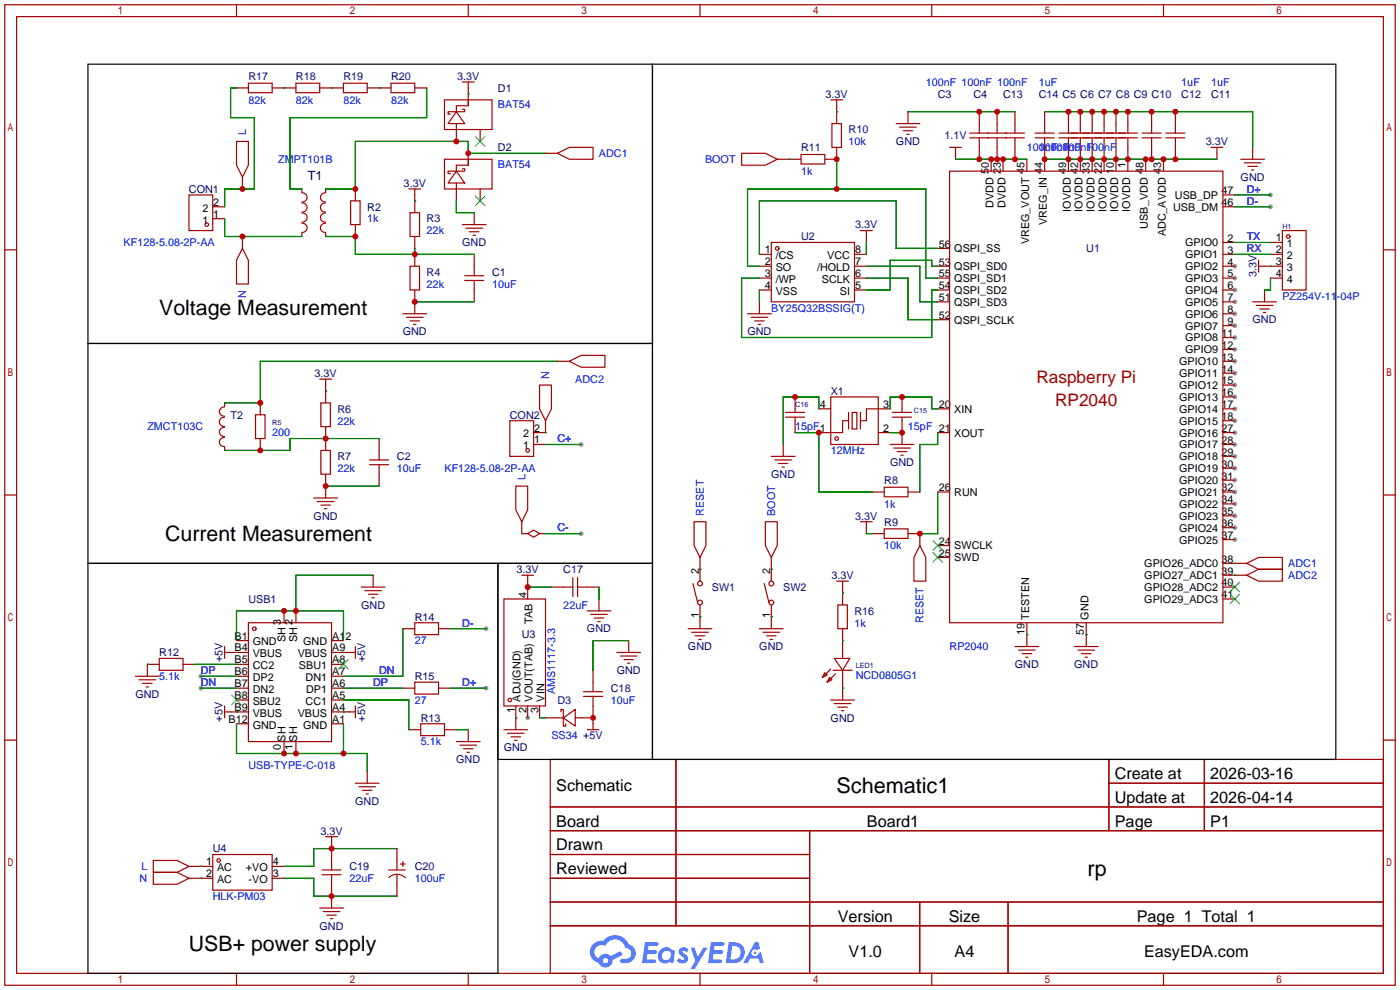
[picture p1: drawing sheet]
<svg xmlns="http://www.w3.org/2000/svg" width="299mm" height="212mm" viewBox="0 0 299 212" stroke-linecap="round" stroke-linejoin="round" font-family="sans-serif">
<g fill="#999">
<circle cx="263.9" cy="69.6" r=".51"/>
<circle cx="263.9" cy="67.1" r=".51"/>
<circle cx="263.9" cy="64.5" r=".51"/>
<circle cx="263.9" cy="62" r=".51"/>
<circle cx="263.9" cy="59.4" r=".51"/>
<circle cx="263.9" cy="56.9" r=".51"/>
<circle cx="263.9" cy="115.3" r=".51"/>
<circle cx="263.9" cy="112.8" r=".51"/>
<circle cx="263.9" cy="110.2" r=".51"/>
<circle cx="263.9" cy="107.7" r=".51"/>
<circle cx="263.9" cy="105.2" r=".51"/>
<circle cx="263.9" cy="102.6" r=".51"/>
<circle cx="263.9" cy="100.1" r=".51"/>
<circle cx="263.9" cy="97.5" r=".51"/>
<circle cx="263.9" cy="95" r=".51"/>
<circle cx="263.9" cy="92.5" r=".51"/>
<circle cx="263.9" cy="89.9" r=".51"/>
<circle cx="263.9" cy="87.4" r=".51"/>
<circle cx="263.9" cy="84.8" r=".51"/>
<circle cx="263.9" cy="82.3" r=".51"/>
<circle cx="263.9" cy="79.8" r=".51"/>
<circle cx="263.9" cy="77.2" r=".51"/>
<circle cx="263.9" cy="74.7" r=".51"/>
<circle cx="263.9" cy="72.1" r=".51"/>
<circle cx="112.8" cy="153.4" r=".51"/>
<circle cx="103.9" cy="134.4" r=".51"/>
<circle cx="103.9" cy="147.1" r=".51"/>
<circle cx="42.9" cy="147.1" r=".51"/>
<circle cx="42.9" cy="144.5" r=".51"/>
<circle cx="271.5" cy="41.7" r=".51"/>
<circle cx="271.5" cy="44.2" r=".51"/>
<circle cx="124.2" cy="95" r=".51"/>
<circle cx="124.2" cy="114" r=".51"/>
</g>
<g fill="none" stroke="#a10000" stroke-width=".25">
<path d="M1 1h297.2v209.6h-297.2zM3.6 3.6h292.1v204.4h-292.1zM50.5 1v2.6M100.1 1v2.6M149.6 1v2.6M199.1 1v2.6M248.7 1v2.6M1 53.4h2.6M295.7 53.4h2.5M1 105.8h2.6M295.7 105.8h2.5M1 158.2h2.6"/>
<path d="M295.7 158.2h2.5M117.6 162.3h178.1v45.7h-178.1zM117.6 172.5h178.1M117.6 177.5h178.1M144.5 162.3v35.6M173 177.5v30.5M237 162.3v15.2M237 167.4h58.7M257.4 162.3v15.2M117.6 182.6h55.4M117.6 192.8h178.1M117.6 187.7h55.4"/>
<path d="M117.6 197.9h178.1M196.6 192.8v15.2M215.4 192.8v15.2M50.5 208v2.6M100.1 208v2.6M149.6 208v2.6M199.1 208v2.6M248.7 208v2.6"/>
</g>
<g fill="#5487ff">
<path d="M145.3 202.7a1.3 1.3 0 0 1 1.9 .3l-.4 .6a.54 .54 0 0 0-.9-.2l.1 .2a1.34 1.34 0 0 1 .9 1.8 1.47 1.47 0 0 1-2.3-.1l.5-.6 .8 .5a.31 .31 0 0 0 .4-.3 .31 .31 0 0 0-.3-.4 1.12 1.12 0 0 1-.7-1.8z"/>
<path d="M147.6 202.5h.9l.6 2 1.2-2h.9l-2.7 4.6h-.9l1-1.7z"/>
<path d="M137.8 201.4h1.7a1.31 1.31 0 0 1 1.2 .2 .4 .4 0 0 1-.3 .5l-1.8 .1-.1 .9h1.6a.4 .4 0 0 1 .4 .4 .4 .4 0 0 1-.5 .4h-1.6l-.2 1.2h1.4a.46 .46 0 0 1 .5 0 .46 .46 0 0 1 .1 .5l-.4 .2h-2.6z"/>
<path d="M151.9 201.4h1.7a1.32 1.32 0 0 1 1.2 .2 .39 .39 0 0 1-.3 .5l-1.8 .1-.1 .9h1.6a.4 .4 0 0 1 .4 .4 .4 .4 0 0 1-.4 .4h-1.7l-.2 1.2h1.4a.46 .46 0 0 1 .5 0 .46 .46 0 0 1 .1 .5l-.4 .2h-2.6z"/>
<path d="M161.3 201.4h.8l.3 1.3-.6 .4a.75 .75 0 0 0-1.1 .3 .75 .75 0 0 0 .5 1 .75 .75 0 0 0 .9-.7l.5-.2 .6 2.3h-.8l-.3-.9h-1.8l-.5 .9h-1z"/>
<path d="M155.7 201.4l-.6 4.4h1.5a2.27 2.27 0 0 0 2.6-2.2 2.27 2.27 0 0 0-2.7-2.2zM156.5 202.1a1.5 1.5 0 0 1 1.8 1.6 1.5 1.5 0 0 1-1.9 1.4h-.3z"/>
<path d="M141.2 203a1.6 1.6 0 0 0-.3 2.3 1.6 1.6 0 0 0 2.3 .2l.7 .3 .3-2.4-.1-.3-.5-.1a1.58 1.58 0 0 0-2.4 0zM141.8 203.5a.98 .98 0 0 1 1.6 .4 .98 .98 0 0 1-1.1 1.3 .94 .94 0 0 1-.9-.7 .94 .94 0 0 1 .4-1z"/>
<path d="M126.8 201.8a2.37 2.37 0 0 0 1.1 4 1.54 1.54 0 0 0 1.8 1 1.54 1.54 0 0 0 1.2-1.6l2.2-1.1-.5-.8-2 1a1.57 1.57 0 0 0-2.7 .5 1.5 1.5 0 0 1-.7-2.1 1.5 1.5 0 0 1 2.2-.5 2.23 2.23 0 0 1 2.3-1.4 2.23 2.23 0 0 1 2 1.8 1.16 1.16 0 0 1 1.2 1.1 1.16 1.16 0 0 1-1.1 1.2h-.7a.47 .47 0 0 0-.5 .4 .47 .47 0 0 0 .4 .5 2.17 2.17 0 0 0 2.5-.9 2.17 2.17 0 0 0-.3-2.7l-.8-.4a3.2 3.2 0 0 0-5.5-.7l-1.1 .1zM128.8 205.3a.6 .6 0 0 1 1.2 0 .6 .6 0 0 1-1.2 0z"/>
<circle cx="161.4" cy="203.6" r=".28"/>
</g>
<g fill="none" stroke="#a10000" stroke-width=".25">
<path d="M50.5 18.8h2.6M53.1 17.8h5.1v2h-5.1zM58.2 18.8h5M63.2 17.8h5.1v2h-5.1zM68.3 18.8h5.1M73.4 17.8h5.1v2h-5.1zM78.5 18.8h5.1M83.6 17.8h5v2h-5zM88.6 18.8h2.6M98.8 17.5h2.5M100.1 17.5v5.1h-2.6v1.3M50.5 30.2h2.6v5.1l-1.3 2.5-1.3-2.5z"/>
<path d="M51.8 37.8v2.6M95 21.3h10.2v6.4h-10.2zM95 34h10.2v6.4h-10.2zM97.5 23.9l1.8 2.5h-3.5zM97.5 36.6l1.8 2.5h-3.5zM97.5 26.4v3.8M97.5 39.1v3.8M98.8 23.4h.5v.5h-3.5v.5h.5M98.8 36.1h.5v.5h-3.5v.5h.5M100.1 32.8v2.5h-2.6v1.3M102.6 27.7v2.5M116.6 32.8h2.5"/>
<path d="M119.1 32.8l2.6-1.3h5v2.5h-5zM158.5 32.8h5.1l2.5 1.2-2.5 1.3h-5.1zM166.1 34h5.1M171.2 33h5.1v2.1h-5.1zM177.5 21.3h2.6M177.8 26.4h2v5.1h-2zM178.8 31.5v2.5h-2.5M178.8 21.3v5.1M191.5 26.4h5.1M192.3 27.2h3.5M193 27.9h2.1M193.8 28.7h.5"/>
<path d="M194.1 23.9v2.5M202.9 36.6h58.5v96.5h-58.5zM202.9 31.5h2.6M204.2 31.5v2.5M207.3 29.5h11.6M207.3 28.4h11.6M209.3 23.9v4.5M209.3 29.5v4.5M211.8 34v2.6M213.1 23.9v4.5M213.1 29.5v4.5M214.4 34v2.6"/>
<path d="M216.9 23.9v4.5M216.9 29.5v4.5M219.5 34v2.6M221.2 29.5h4.1M221.2 28.4h4.1M223.3 23.9v4.5M223.3 29.5v7.1M226.3 29.5h16.8M226.3 28.4h16.8M228.3 23.9v4.5M228.3 29.5v7.1M230.9 23.9v4.5"/>
<path d="M230.9 29.5v7.1M233.4 23.9v4.5M233.4 29.5v7.1M236 23.9v4.5M236 29.5v7.1M238.5 23.9v4.5M238.5 29.5v7.1M241 23.9v4.5M241 29.5v7.1M244.1 29.5h4.1M244.1 28.4h4.1M244.9 34v2.6"/>
<path d="M246.1 23.9v4.5M246.1 29.5v4.5M248.7 34v2.6M249.2 29.5h4M249.2 28.4h4M251.2 23.9v4.5M251.2 29.5v4.5M258.8 31.5h2.6M260.1 31.5v2.5M265.2 34h5.1M265.9 34.8h3.6M266.7 35.6h2"/>
<path d="M267.5 36.3h.5M267.7 31.5v2.5M40.4 41.7h5.1v7.6h-5.1zM45.5 46.7h2.5M45.5 44.2h2.5M51.8 53.1l1.3 2.5v5.1h-2.6v-5.1zM51.8 50.5v2.6M64.5 40.4v.7M64.5 49.8v.7M64.5 41.2a.99 .99 0 0 1 1.1 1 .99 .99 0 0 1-1.1 1M64.5 47.7a.99 .99 0 0 1 1.1 1 .99 .99 0 0 1-1.1 1M64.5 45.5a.99 .99 0 0 1 1.1 1 .99 .99 0 0 1-1.1 1"/>
<path d="M64.5 43.4a.99 .99 0 0 1 1.1 .9 .99 .99 0 0 1-1.1 1M69.6 45.5a.99 .99 0 0 0-1.1 1 .99 .99 0 0 0 1.1 1M69.6 43.4a.99 .99 0 0 0-1.1 .9 .99 .99 0 0 0 1.1 1M69.6 47.7a.99 .99 0 0 0-1.1 1 .99 .99 0 0 0 1.1 1M69.6 41.2a.99 .99 0 0 0-1.1 1 .99 .99 0 0 0 1.1 1M69.6 40.4v.7M69.6 49.8v.7M74.9 42.9h2.1v5.1h-2.1zM75.9 40.4v2.5M75.9 48v2.5M87.4 40.4h2.5M87.6 45.5h2.1v5h-2.1z"/>
<path d="M87.6 56.9h2.1v5.1h-2.1zM88.6 40.4v5.1M88.6 50.5v2.6M88.6 54.4v2.5M98.8 48h5.1M99.3 59.9h4.1M99.3 58.9h4.1M99.6 48.8h3.5M100.3 49.5h2.1M101.1 50.3h.5M101.3 45.5v2.5M101.3 54.4v4.5"/>
<path d="M101.3 59.9v4.6M102.6 40.4v2.5M162.3 54.4h2.5M162.3 56.9h2.5M162.3 59.4h2.5M164.8 51.8h17.8v12.7h-17.8zM182.6 54.4h2.6M182.6 56.9h2.6M182.6 59.4h2.6M183.9 49.3h2.5M185.2 49.3v2.5M200.4 56.9h2.5"/>
<path d="M200.4 59.4h2.5M200.4 53.1h2.5M261.4 44.2h2.5M261.4 54.4h2.5M261.4 56.9h2.5M261.4 59.4h2.5M261.4 41.7h2.5M261.4 51.8h2.5M269 56.9h5.1M269 55.6v2.6M271.5 54.4h2.6M271.5 59.4h2.6"/>
<path d="M271.5 51.8h2.6M274.1 49.3h5v12.7h-5zM86.1 67.1h5.1M86.9 67.8h3.5M87.6 68.6h2.1M88.4 69.3h.5M88.6 62v5.1M119.1 77.2h2.6M121.7 77.2l2.5-1.3h5.1v2.6h-5.1zM159.8 67.1h5M160.5 67.8h3.6M161.3 68.6h2"/>
<path d="M162.1 69.3h.5M162.3 62h2.5M162.3 64.5v2.6M182.6 62h2.6M200.4 62h2.5M200.4 64.5h2.5M200.4 68.3h2.5M261.4 67.1h2.5M261.4 77.2h2.5M261.4 62h2.5M261.4 69.6h2.5M261.4 64.5h2.5"/>
<path d="M261.4 79.8h2.5M261.4 74.7h2.5M261.4 72.1h2.5M267.7 64.5h5.1M268.5 65.3h3.5M269.2 66h2.1M270 66.8h.5M270.3 62v2.5M48 91.3a.99 .99 0 0 0-1.1 1 .99 .99 0 0 0 1.1 1M48 89.2a.99 .99 0 0 0-1.1 1 .99 .99 0 0 0 1.1 .9M48 93.5a.99 .99 0 0 0-1.1 1 .99 .99 0 0 0 1.1 .9M48 87a.99 .99 0 0 0-1.1 1 .99 .99 0 0 0 1.1 1"/>
<path d="M48 86.1v.8M48 95.5v.8M54.6 88.6h2v5.1h-2zM55.6 86.1v2.5M55.6 93.7v2.6M68.3 81h2.6M68.6 86.1h2v5.1h-2zM68.6 96.3h2v5h-2zM69.6 81v5.1M69.6 91.2v5.1M79 99.3h4.1M79 98.3h4.1"/>
<path d="M81 93.7v4.6M81 99.3v4.6M109 89.9h5v7.6h-5zM114 95h2.6M115.3 82.3h2.6v5.1l-1.3 2.5-1.3-2.5zM116.6 89.9v2.6h-2.6M164.8 97.5h5.1M165.6 98.3h3.6M166.4 99.1h2M167.1 99.8h.5M167.4 95v2.5M167.9 89.2h4.1"/>
<path d="M167.9 88.1h4.1M169.9 84.8v3.3M169.9 89.2v3.3M175 87.4h2.5M177.5 84.8h10.2v10.2h-10.2zM181.4 89.9h-1.3v2.6h-5.1M181.4 88.1v3.6M182.1 88.1h1v3.6h-1zM183.9 88.1v3.6M187.7 92.5h2.5M190.2 87.4h-5v2.5h-1.3M190.2 95h5.1"/>
<path d="M190.8 89.2h4M190.8 88.1h4M191 95.8h3.6M191.8 96.5h2M192.5 97.3h.5M192.8 84.8v3.3M192.8 89.2v5.8M200.4 92.5h2.5M200.4 87.4h2.5M261.4 97.5h2.5M261.4 95h2.5M261.4 92.5h2.5"/>
<path d="M261.4 87.4h2.5M261.4 89.9h2.5M261.4 84.8h2.5M261.4 82.3h2.5M67.1 106.4h5M67.8 107.2h3.6M68.6 107.9h2M69.3 108.7h.5M69.6 101.3v5.1M110.2 103.9h2.6v5.1l-1.3 2.5-1.3-2.5zM111.5 111.5v2.5h1.3M112.8 114l1.2-.7 1.3 .7-1.3 .8z"/>
<path d="M115.3 114h1.3M148.3 111.5h2.6v5.1l-1.3 2.5-1.3-2.5zM149.6 119.1v5.1M163.6 111.5h2.5v5.1l-1.3 2.5-1.2-2.5zM164.8 119.1v5.1M183.9 111.5h2.5M185.2 111.5v2.5M186.4 105.2h2.6M186.4 114h2.6M189 104.1h5.1v2.1h-5.1zM189 113h5.1v2.1h-5.1zM194.1 105.2h2.5"/>
<path d="M194.1 114h2.5v2.6M196.6 116.6l1.3 2.5v5.1h-2.6v-5.1zM200.4 105.2h2.5M200.4 119.1h2.5M200.4 116.6h2.5M261.4 115.3h2.5M261.4 112.8h2.5M261.4 110.2h2.5M261.4 107.7h2.5M261.4 105.2h2.5M261.4 102.6h2.5M261.4 100.1h2.5"/>
<path d="M48 138.2v2.5M48 139.4h5.1M50.5 136.9h2.6M53.1 133.1h17.8v25.4h-17.8zM60.7 130.6v2.5M63.2 130.6v2.5M70.9 136.9h2.5M70.9 139.4h5M75.9 138.2v2.5M77.2 125.5h5.1M78 126.2h3.5M78.7 127h2.1"/>
<path d="M79.5 127.8h.5M79.8 122.9v2.6M86.1 134.4h2.5M88.6 133.1h5.1v2.5h-5.1zM93.7 134.4h2.6M107.7 128h8.9v22.9h-8.9zM111.5 122.9h2.5M112.8 122.9v5.1M117.9 125.5h4.5M122.4 123.4v4.1M123.4 125.5h4.6M123.4 123.4v4.1"/>
<path d="M125.5 130.6h5.1M126.2 131.3h3.6M127 132.1h2M127.8 132.8h.5M128 128v2.6M131.8 139.4h5.1M134.4 136.9v2.5M147.1 134.4h5M147.8 135.1h3.6M148.1 124.7l1 4.1M148.6 135.9h2M149.4 136.7h.5"/>
<path d="M149.6 129.3v5.1M162.3 134.4h5.1M163.1 135.1h3.5M163.3 124.7l1 4.1M163.8 135.9h2.1M164.6 136.7h.5M164.8 129.3v5.1M178.8 124.2h2.6M179.1 129.3h2v5.1h-2zM180.1 124.2v5.1M180.1 134.4v6.3M216.9 138.2h5.1"/>
<path d="M217.7 138.9h3.5M218.4 139.7h2.1M219.5 133.1v5.1M229.6 138.2h5.1M230.4 138.9h3.5M231.1 139.7h2.1M232.2 133.1v5.1M261.4 128h2.5M261.4 125.5h2.5M261.4 122.9h5M261.4 120.4h5M266.4 120.4l2.6-1.3h5.1v2.6h-5.1z"/>
<path d="M266.4 122.9l2.6-1.2h5.1v2.5h-5.1zM29 144.5h5M29.7 145.3h3.6M30.5 146.1h2M31.2 146.8h.5M34 140.7h5.1v2.6h-5.1zM34 142h-2.5v2.5M39.1 142h2.6M48 150.9v2.5M48 152.1h5.1M50.5 142h2.6M50.5 144.5h2.6"/>
<path d="M50.5 147.1h2.6M50.5 149.6h2.6M50.5 154.7h2.6M60.7 158.5v2.5M63.2 158.5v2.5M70.9 142h2.5M70.9 144.5h2.5M70.9 147.1h2.5M70.9 149.6h2.5M70.9 152.1h5M70.9 154.7h2.5M75.9 150.9v2.5"/>
<path d="M86.1 147.1h2.5M87.4 156h2.5M88.6 145.8h5.1v2.5h-5.1zM89.9 154.7h5.1v2.5h-5.1zM93.7 147.1h2.6M95 156h2.5M97.5 158.5h5.1M98.3 159.3h3.6M100.1 156v2.5M107.7 156h5.1M108.5 156.7h3.5M109.2 157.5h2.1"/>
<path d="M110 158.2h.5M110.2 150.9v5.1M112.8 150.9v2.5M115.3 150.9v2.5M116.6 153.4h3.8M119.9 152.1v-.5h.5v3.6h.5v-.5M120.4 153.4l2.5-1.8v3.6zM122.9 153.4h3.8M124.7 147.8h4.1M124.7 148.8h4.1M125.5 156h2.5M126.7 143.3v4.5"/>
<path d="M126.7 148.8v7.2M132.6 140.2h3.5M133.3 141h2.1M134.1 141.7h.5M176.3 143.8l.5 .5-1 .5zM177.3 144.8l.5 .5-1 .5zM177.5 149.6h5.1M177.5 143l-1.7 1.8M178.1 143.3h4M178.3 140.7h3.3l-1.5 2.6zM178.3 150.4h3.6M178.6 144l-1.8 1.8"/>
<path d="M179.1 151.1h2M179.8 151.9h.5M180.1 143.3v6.3M219.2 140.5h.5M231.9 140.5h.5M69.6 178.8h2.5M70.9 178.8v7.1M75.9 167.4h5.1M76.7 168.1h3.6M77.5 168.9h2M78.2 169.7h.5M78.5 164.8v2.6"/>
<path d="M99.1 160h2M99.8 160.8h.5M32.8 183.9h5l2.6 1.3-2.6 1.2h-5zM32.8 186.4h5l2.6 1.3-2.6 1.3h-5zM40.4 185.2h5.1M40.4 187.7h5.1M45.5 182.6h12.7v7.6h-12.7zM58.2 185.2h2.5M58.2 187.7h2.5M68.3 194.1h5.1M68.8 186.9h4.1M68.8 185.9h4.1"/>
<path d="M69.1 194.8h3.5M69.8 195.6h2.1M70.6 196.3h.5M70.9 186.9v7.2M83.1 185.9h3.5M83.1 187.6a2.54 2.54 0 0 1 3.5 0M84.8 181.4v4.5M84.8 186.9v4.6M85.6 184.7h1M86.1 184.2v1"/>
<circle cx="44.2" cy="48" r=".38"/>
<circle cx="166.1" cy="53.1" r=".38"/>
<circle cx="275.3" cy="50.5" r=".38"/>
<circle cx="112.8" cy="96.3" r=".38"/>
<circle cx="178.8" cy="93.7" r=".38"/>
<circle cx="54.4" cy="134.4" r=".38"/>
<circle cx="149.6" cy="128.8" r=".51"/>
<circle cx="149.6" cy="124.7" r=".51"/>
<circle cx="164.8" cy="128.8" r=".51"/>
<circle cx="164.8" cy="124.7" r=".51"/>
<circle cx="109" cy="149.6" r=".38"/>
<circle cx="46.7" cy="183.9" r=".38"/>
</g>
<g fill="none" stroke="#008700" stroke-width=".25">
<path d="M50.5 18.8h-1.2v6.3h5.1v15.3h-6.4v3.8M60.7 18.8h.1M70.9 18.8h.1M81 18.8h.1M91.2 18.8v6.3h-29.2v15.3h2.5M100.1 20.1h.1M116.6 32.8h-16.5v-2.6h-24.2v10.2h-6.3M168.7 34h.1M178.8 23.9h.1M178.8 34v6.4M194.1 23.9h22.8M204.2 34h15.3"/>
<path d="M223.3 23.9h44.4v7.6M223.3 34h36.8M48 46.7v3.8h16.5M69.6 50.5h6.3v3.9h25.4M88.6 42.9h.1M88.6 53.1v1.3M97.5 42.9v2.6h3.8M162.3 56.9h-2.5v-16.5h38.1v19h2.5M162.3 59.4h-3.8v12.7h40.6v-10.1h1.3M185.2 56.9h11.4v7.6h3.8M185.2 51.8v2.6M185.2 59.4h8.9v8.9h6.3"/>
<path d="M200.4 53.1h-8.9v-10.2h-29.2v11.5M200.4 56.9h-1.3v-1.3h-8.9v6.4h-5M263.9 54.4h7.6M263.9 41.7h7.6M263.9 44.2h7.6M263.9 51.8h7.6M271.5 56.9h.1M271.5 59.4v2.6h-1.2M88.6 64.5h12.7M119.1 77.2h-63.5v8.9h-7.6M162.3 62v2.5M69.6 83.6h.1"/>
<path d="M81 93.7h-19v2.6h-14M116.6 92.5h.1M116.6 95h7.6M169.9 92.5h5.1v12.7h11.4M175 87.4v-2.6h-7.6v10.2M190.2 87.4v-2.6h8.9v2.6h1.3M190.2 92.5h2.6M200.4 92.5v2.5h-3.8v10.2M69.6 103.9h11.4M111.5 114h.1M116.6 114h7.6M185.2 114h1.2"/>
<path d="M200.4 105.2v8.8h-3.8M50.5 139.4h.1M50.5 136.9v-6.3h22.9v6.3M73.4 139.4h.1M79.8 122.9h-16.6v7.7M86.1 134.4v10.1h-12.7M96.3 134.4h7.6M112.8 125.5h5.1M128 125.5v2.5M134.4 136.9h-7.7v6.4M149.6 121.7h.1M149.6 131.8h.1"/>
<path d="M164.8 121.7h.1M164.8 131.8h.1M180.1 136.9h.1M180.1 126.7h.1M219.5 135.6h.1M232.2 135.6h.1M263.9 120.4h.1M263.9 122.9h.1M31.5 142h.1M41.7 142h8.8M42.9 144.5h7.6M42.9 147.1h7.6"/>
<path d="M50.5 152.1h.1M50.5 154.7v6.3h28v3.8M73.4 152.1h.1M73.4 154.7v6.3M73.4 149.6h14v6.4M73.4 147.1h12.7M96.3 147.1h7.6M97.5 156h2.6M110.2 153.4h.1M115.3 153.4h1.3M126.7 153.4h.1M180.1 147.1h.1"/>
<path d="M42.9 185.2h.1M42.9 187.7h.1M60.7 187.7h6.4v3.8h17.7M84.8 181.4h-17.7v3.8h-6.4"/>
</g>
<g fill="none" stroke="#3c3" stroke-width=".25">
<path d="M101.6 29.2l2 2M103.6 29.2l-2 2M101.6 41.9l2 2M103.6 41.9l-2 2M199.4 118.1l2 2M199.4 115.6l2 2M201.4 118.1l-2 2M201.4 115.6l-2 2M262.9 127l2 2M262.9 124.5l2 2M264.9 127l-2 2M264.9 124.5l-2 2"/>
<path d="M49.5 148.6l2.1 2M51.6 148.6l-2.1 2M72.4 141l2 2M74.4 141l-2 2"/>
</g>
<path d="M18.8 13.7h120.6v59.7h-120.6zM139.4 13.7h146.1v148.6h-146.1zM18.8 73.4h120.6v47h-120.6zM18.8 120.4h87.6v87.6h-87.6zM106.4 120.4h33v41.9h-33z" fill="none" stroke="#000" stroke-width=".25"/>
<g fill="#c00">
<circle cx="51.8" cy="40.4" r=".63"/>
<circle cx="51.8" cy="50.5" r=".63"/>
<circle cx="88.6" cy="54.4" r=".63"/>
<circle cx="75.9" cy="50.5" r=".63"/>
<circle cx="75.9" cy="40.4" r=".63"/>
<circle cx="97.5" cy="30.2" r=".63"/>
<circle cx="100.1" cy="32.8" r=".63"/>
<circle cx="88.6" cy="64.5" r=".63"/>
<circle cx="55.6" cy="86.1" r=".63"/>
<circle cx="69.6" cy="103.9" r=".63"/>
<circle cx="55.6" cy="96.3" r=".63"/>
<circle cx="69.6" cy="93.7" r=".63"/>
<circle cx="178.8" cy="40.4" r=".63"/>
<circle cx="178.8" cy="34" r=".63"/>
<circle cx="209.3" cy="23.9" r=".63"/>
<circle cx="213.1" cy="23.9" r=".63"/>
<circle cx="230.9" cy="23.9" r=".63"/>
<circle cx="228.3" cy="23.9" r=".63"/>
<circle cx="233.4" cy="23.9" r=".63"/>
<circle cx="236" cy="23.9" r=".63"/>
<circle cx="238.5" cy="23.9" r=".63"/>
<circle cx="241" cy="23.9" r=".63"/>
<circle cx="246.1" cy="23.9" r=".63"/>
<circle cx="251.2" cy="23.9" r=".63"/>
<circle cx="211.8" cy="34" r=".63"/>
<circle cx="213.1" cy="34" r=".63"/>
<circle cx="214.4" cy="34" r=".63"/>
<circle cx="216.9" cy="34" r=".63"/>
<circle cx="209.3" cy="34" r=".63"/>
<circle cx="230.9" cy="34" r=".63"/>
<circle cx="228.3" cy="34" r=".63"/>
<circle cx="223.3" cy="34" r=".63"/>
<circle cx="233.4" cy="34" r=".63"/>
<circle cx="236" cy="34" r=".63"/>
<circle cx="238.5" cy="34" r=".63"/>
<circle cx="241" cy="34" r=".63"/>
<circle cx="244.9" cy="34" r=".63"/>
<circle cx="246.1" cy="34" r=".63"/>
<circle cx="248.7" cy="34" r=".63"/>
<circle cx="251.2" cy="34" r=".63"/>
<circle cx="169.9" cy="84.8" r=".63"/>
<circle cx="192.8" cy="92.5" r=".63"/>
<circle cx="192.8" cy="84.8" r=".63"/>
<circle cx="175" cy="92.5" r=".63"/>
<circle cx="196.6" cy="114" r=".63"/>
<circle cx="63.2" cy="130.6" r=".63"/>
<circle cx="60.7" cy="130.6" r=".63"/>
<circle cx="63.2" cy="161" r=".63"/>
<circle cx="60.7" cy="161" r=".63"/>
<circle cx="73.4" cy="161" r=".63"/>
<circle cx="112.8" cy="125.5" r=".63"/>
<circle cx="126.7" cy="153.4" r=".63"/>
<circle cx="70.9" cy="181.4" r=".63"/>
<circle cx="70.9" cy="191.5" r=".63"/>
</g>
<g font-size="4.6">
<text x="178.8" y="169.4">Schematic1</text>
<text x="232.4" y="187.2">rp</text>
</g>
<g font-size="4.5">
<text x="34" y="67.4">Voltage Measurement</text>
<text x="35.3" y="115.7">Current Measurement</text>
<text x="40.4" y="203.3">USB+ power supply</text>
</g>
<g font-size="3.7" fill="#a00000">
<text x="221.5" y="81.7">Raspberry Pi</text>
<text x="225.5" y="86.8">RP2040</text>
</g>
<g font-size="3.5">
<text x="238.3" y="166.5">Create at</text>
<text x="258.7" y="166.5">2026-03-16</text>
<text x="118.9" y="169.1">Schematic</text>
<text x="238.3" y="171.6">Update at</text>
<text x="258.7" y="171.6">2026-04-14</text>
<text x="118.9" y="176.7">Board</text>
<text x="185.3" y="176.7">Board1</text>
<text x="238.3" y="176.7">Page</text>
<text x="258.7" y="176.7">P1</text>
<text x="118.9" y="181.8">Drawn</text>
<text x="118.9" y="186.8">Reviewed</text>
<text x="179.1" y="197">Version</text>
<text x="202.8" y="197">Size</text>
<text x="243" y="197">Page 1 Total 1</text>
<text x="181.4" y="204.6">V1.0</text>
<text x="204" y="204.6">A4</text>
<text x="244.5" y="204.6">EasyEDA.com</text>
</g>
<text font-size="2.7" fill="#000080" x="65.8" y="38.6">T1</text>
<g font-size="2.3" fill="#000080">
<text x="53.1" y="17.1">R17</text>
<text x="63.2" y="17.1">R18</text>
<text x="73.4" y="17.1">R19</text>
<text x="83.6" y="17.1">R20</text>
<text x="97.7" y="17.1">3.3V</text>
<text x="106.4" y="19.6">D1</text>
<text x="176.4" y="20.9">3.3V</text>
<text x="200.4" y="20.9">C3</text>
<text x="208" y="20.9">C4</text>
<text x="214.4" y="20.9">C13</text>
<text x="222" y="20.9">C14 C5 C6 C7 C8 C9 C10</text>
<text x="252.5" y="20.9">C12</text>
<text x="258.8" y="20.9">C11</text>
<text x="181.4" y="28.5">R10</text>
<text x="201.8" y="29.8">1.1V</text>
<text x="106.4" y="32.3">D2</text>
<text x="171.2" y="32.3">R11</text>
<text x="191.5" y="31">GND</text>
<text x="257.7" y="31">3.3V</text>
<text x="40.4" y="41.2">CON1</text>
<text x="86.3" y="39.9">3.3V</text>
<text x="265.2" y="38.7">GND</text>
<text x="78.5" y="45">R2</text>
<text x="91.2" y="47.5">R3</text>
<text x="98.8" y="52.6">GND</text>
<text x="171.2" y="51.4">U2</text>
<text x="182.8" y="48.8">3.3V</text>
<text x="232.2" y="53.9">U1</text>
<text x="91.2" y="59">R4</text>
<text x="105.2" y="59">C1</text>
<text x="268.5" y="59.3" transform="rotate(-90 268.5 59.3)">3.3V</text>
<text x="86.1" y="71.7">GND</text>
<text x="159.7" y="71.7">GND</text>
<text x="267.7" y="69.1">GND</text>
<text x="67.2" y="80.6">3.3V</text>
<text x="49.3" y="89.5">T2</text>
<text x="72.1" y="88.2">R6</text>
<text x="109" y="89.5">CON2</text>
<text x="177.5" y="84.4">X1</text>
<text x="72.1" y="98.3">R7</text>
<text x="84.8" y="98.3">C2</text>
<text x="190.2" y="99.6">GND</text>
<text x="164.8" y="102.2">GND</text>
<text x="189" y="103.4">R8</text>
<text x="67" y="111">GND</text>
<text x="182.8" y="111">3.3V</text>
<text x="189" y="112.3">R9</text>
<text x="110.4" y="122.5">3.3V</text>
<text x="120.4" y="122.5">C17</text>
<text x="177.7" y="123.7">3.3V</text>
<text x="53.1" y="128.8">USB1</text>
<text x="77.2" y="130.1">GND</text>
<text x="152.1" y="126.3">SW1</text>
<text x="167.4" y="126.3">SW2</text>
<text x="182.6" y="131.4">R16</text>
<text x="88.6" y="132.6">R14</text>
<text x="111.5" y="136.4">U3</text>
<text x="125.5" y="135.2">GND</text>
<text x="34" y="140.3">R12</text>
<text x="47.5" y="141.5" transform="rotate(-90 47.5 141.5)">+5V</text>
<text x="78" y="141.5" transform="rotate(-90 78 141.5)">+5V</text>
<text x="147" y="139">GND</text>
<text x="162.3" y="139">GND</text>
<text x="216.9" y="142.8">GND</text>
<text x="229.6" y="142.8">GND</text>
<text x="28.9" y="149.1">GND</text>
<text x="88.6" y="145.3">R15</text>
<text x="130.6" y="147.9">C18</text>
<text x="131.8" y="144.1">GND</text>
<text x="47.5" y="154.2" transform="rotate(-90 47.5 154.2)">+5V</text>
<text x="78" y="154.2" transform="rotate(-90 78 154.2)">+5V</text>
<text x="89.9" y="154.2">R13</text>
<text x="119.1" y="150.4">D3</text>
<text x="177.5" y="154.2">GND</text>
<text x="107.7" y="160.6">GND</text>
<text x="97.5" y="163.1">GND</text>
<text x="75.9" y="172">GND</text>
<text x="68.5" y="178.4">3.3V</text>
<text x="45.5" y="182.2">U4</text>
<text x="74.7" y="186">C19</text>
<text x="88.6" y="186">C20</text>
<text x="68.3" y="198.7">GND</text>
</g>
<g font-size="2.3" fill="#00f">
<text x="53.1" y="22.1">82k</text>
<text x="63.2" y="22.1">82k</text>
<text x="73.4" y="22.1">82k</text>
<text x="83.6" y="22.1">82k</text>
<text x="106.4" y="23.2">BAT54</text>
<text x="197.9" y="18.3">100nF 100nF 100nF</text>
<text x="222" y="18.3">1uF</text>
<text x="252.5" y="18.3">1uF</text>
<text x="258.8" y="18.3">1uF</text>
<text x="52.6" y="29" transform="rotate(-90 52.6 29)">L</text>
<text x="59.4" y="34.8">ZMPT101B</text>
<text x="106.4" y="35.9">BAT54</text>
<text x="128" y="33.6">ADC1</text>
<text x="150.7" y="34.8">BOOT</text>
<text x="181.4" y="31">10k</text>
<text x="219.5" y="32.3">100nF 100nF</text>
<text x="222" y="32.3">100nF</text>
<text x="224.5" y="32.3">100nF</text>
<text x="232.2" y="32.3">100nF</text>
<text x="171.2" y="37.4">1k</text>
<text x="266.4" y="41.2">D+</text>
<text x="78.5" y="47.5">1k</text>
<text x="266.4" y="43.7">D-</text>
<text x="26.4" y="52.6">KF128-5.08-2P-AA</text>
<text x="91.2" y="50.1">22k</text>
<text x="266.4" y="51.4">TX</text>
<text x="266.4" y="53.9">RX</text>
<text x="52.6" y="63.6" transform="rotate(-90 52.6 63.6)">N</text>
<text x="91.2" y="61.5">22k</text>
<text x="105.2" y="61.5">10uF</text>
<text x="274.1" y="64.1">PZ254V-11-04P</text>
<text x="164.8" y="66.6">BY25Q32BSSIG(T)</text>
<text x="117.4" y="81" transform="rotate(-90 117.4 81)">N</text>
<text x="122.9" y="81.8">ADC2</text>
<text x="31.5" y="92">ZMCT103C</text>
<text x="58.2" y="93.3">200</text>
<text x="72.1" y="90.7">22k</text>
<text x="119.1" y="94.5">C+</text>
<text x="169.9" y="92">15pF1</text>
<text x="194.1" y="92">15pF 21</text>
<text x="72.1" y="100.9">22k</text>
<text x="84.8" y="100.9">10uF</text>
<text x="95" y="100.9">KF128-5.08-2P-AA</text>
<text x="177.5" y="97.1">12MHz</text>
<text x="112.3" y="102.6" transform="rotate(-90 112.3 102.6)">L</text>
<text x="119.1" y="113.6">C-</text>
<text x="150.4" y="110.2" transform="rotate(-90 150.4 110.2)">RESET</text>
<text x="165.7" y="110.2" transform="rotate(-90 165.7 110.2)">BOOT</text>
<text x="189" y="108.5">1k</text>
<text x="189" y="117.4">10k</text>
<text x="275.3" y="121.2">ADC1</text>
<text x="275.3" y="123.7">ADC2</text>
<text x="120.4" y="130.1">22uF</text>
<text x="88.6" y="137.7">27</text>
<text x="98.8" y="133.9">D-</text>
<text x="182.6" y="133.9">1k</text>
<text x="197.4" y="133.2" transform="rotate(-90 197.4 133.2)">RESET</text>
<text x="202.9" y="139">RP2040</text>
<text x="34" y="145.3">5.1k</text>
<text x="42.9" y="146.6">DN</text>
<text x="42.9" y="144.1">DP</text>
<text x="79.8" y="146.6">DP</text>
<text x="81" y="144.1">DN</text>
<text x="98.8" y="146.6">D+</text>
<text x="118.7" y="148.3" transform="rotate(-90 118.7 148.3)">AMS1117-3.3</text>
<text x="182.9" y="145.1">NCD0805G1</text>
<text x="88.6" y="150.4">27</text>
<text x="130.6" y="150.4">10uF</text>
<text x="89.9" y="159.3">5.1k</text>
<text x="117.9" y="158">SS34 +5V</text>
<text x="53.1" y="164.4">USB-TYPE-C-018</text>
<text x="30.2" y="186">L</text>
<text x="29.8" y="188.5">N</text>
<text x="74.7" y="188.5">22uF</text>
<text x="88.6" y="188.5">100uF</text>
<text x="45.5" y="192.3">HLK-PM03</text>
</g>
<g font-size="2.3">
<text x="240.6" y="35.9" transform="rotate(-90 240.6 35.9)">1</text>
<text x="211.3" y="37.2" transform="rotate(-90 211.3 37.2)">50</text>
<text x="213.9" y="37.2" transform="rotate(-90 213.9 37.2)">23</text>
<text x="219" y="37.2" transform="rotate(-90 219 37.2)">45</text>
<text x="222.8" y="37.2" transform="rotate(-90 222.8 37.2)">44</text>
<text x="227.9" y="37.2" transform="rotate(-90 227.9 37.2)">49</text>
<text x="230.4" y="37.2" transform="rotate(-90 230.4 37.2)">42</text>
<text x="232.9" y="37.2" transform="rotate(-90 232.9 37.2)">33</text>
<text x="235.5" y="37.2" transform="rotate(-90 235.5 37.2)">22</text>
<text x="238" y="37.2" transform="rotate(-90 238 37.2)">10</text>
<text x="244.4" y="37.2" transform="rotate(-90 244.4 37.2)">48</text>
<text x="248.2" y="37.2" transform="rotate(-90 248.2 37.2)">43</text>
<text x="261.1" y="41.5">47</text>
<text x="43.2" y="47.8">1</text>
<text x="43.2" y="45.2">2</text>
<text x="45.6" y="46.5">1</text>
<text x="45.6" y="44">2</text>
<text x="212.3" y="44.5" transform="rotate(-90 212.3 44.5)">DVDD</text>
<text x="214.9" y="44.5" transform="rotate(-90 214.9 44.5)">DVDD</text>
<text x="228.8" y="45.3" transform="rotate(-90 228.8 45.3)">IOVDD</text>
<text x="231.4" y="45.3" transform="rotate(-90 231.4 45.3)">IOVDD</text>
<text x="233.9" y="45.3" transform="rotate(-90 233.9 45.3)">IOVDD</text>
<text x="236.5" y="45.3" transform="rotate(-90 236.5 45.3)">IOVDD</text>
<text x="239" y="45.3" transform="rotate(-90 239 45.3)">IOVDD</text>
<text x="241.5" y="45.3" transform="rotate(-90 241.5 45.3)">IOVDD</text>
<text x="250.7" y="45">USB_DM</text>
<text x="251.1" y="42.5">USB_DP</text>
<text x="261.1" y="44.1">46</text>
<text x="200.7" y="53">56</text>
<text x="204" y="53.9">QSPI_SS</text>
<text x="219.9" y="52.2" transform="rotate(-90 219.9 52.2)">VREG_VOUT</text>
<text x="223.8" y="48.1" transform="rotate(-90 223.8 48.1)">VREG_IN</text>
<text x="245.3" y="48.9" transform="rotate(-90 245.3 48.9)">USB_VDD</text>
<text x="249.2" y="50.5" transform="rotate(-90 249.2 50.5)">ADC_AVDD</text>
<text x="253.3" y="52.7">GPIO0</text>
<text x="262.4" y="51.7">2</text>
<text x="272.7" y="51.6">1</text>
<text x="275" y="52.9">1</text>
<text x="163.4" y="54.1">1</text>
<text x="163.4" y="56.7">2</text>
<text x="163.4" y="59.2">3</text>
<text x="165.8" y="55.4">/CS</text>
<text x="165.8" y="57.9">SO</text>
<text x="174.6" y="57.9">/HOLD</text>
<text x="176.8" y="55.4">VCC</text>
<text x="182.8" y="59.2">6</text>
<text x="182.8" y="56.7">7</text>
<text x="182.8" y="54.1">8</text>
<text x="200.7" y="59.3">55</text>
<text x="200.7" y="56.8">53</text>
<text x="204" y="57.7">QSPI_SD0</text>
<text x="253.3" y="57.7">GPIO2</text>
<text x="253.3" y="55.2">GPIO1</text>
<text x="262.4" y="59.3">5</text>
<text x="262.4" y="56.8">4</text>
<text x="262.4" y="54.2">3</text>
<text x="272.7" y="54.1">2</text>
<text x="272.7" y="56.7">3</text>
<text x="272.7" y="59.2">4</text>
<text x="275" y="55.4">2</text>
<text x="275" y="57.9">3</text>
<text x="163.4" y="61.7">4</text>
<text x="165.8" y="60.5">/WP</text>
<text x="165.8" y="63">VSS</text>
<text x="175.7" y="60.5">SCLK</text>
<text x="179.5" y="63">SI</text>
<text x="182.8" y="61.7">5</text>
<text x="200.7" y="61.8">54</text>
<text x="200.7" y="64.4">51</text>
<text x="204" y="60.3">QSPI_SD1</text>
<text x="204" y="62.8">QSPI_SD2</text>
<text x="204" y="65.4">QSPI_SD3</text>
<text x="253.3" y="65.4">GPIO5</text>
<text x="253.3" y="62.8">GPIO4</text>
<text x="253.3" y="60.3">GPIO3</text>
<text x="262.4" y="64.4">7</text>
<text x="262.4" y="61.8">6</text>
<text x="275" y="60.5">4</text>
<text x="200.7" y="68.2">52</text>
<text x="204" y="69.2">QSPI_SCLK</text>
<text x="253.3" y="70.4">GPIO7</text>
<text x="253.3" y="67.9">GPIO6</text>
<text x="262.4" y="69.5">9</text>
<text x="262.4" y="66.9">8</text>
<text x="253.3" y="75.5">GPIO9</text>
<text x="253.3" y="73">GPIO8</text>
<text x="261.1" y="77.1">13</text>
<text x="261.1" y="74.5">12</text>
<text x="261.1" y="72">11</text>
<text x="252" y="83.1">GPIO12</text>
<text x="252" y="80.6">GPIO11</text>
<text x="252" y="78.1">GPIO10</text>
<text x="261.1" y="82.2">15</text>
<text x="261.1" y="79.6">14</text>
<text x="175.2" y="87.1">4</text>
<text x="188.7" y="87.1">3</text>
<text x="200.7" y="87.2">20</text>
<text x="204" y="88.2">XIN</text>
<text x="252" y="88.2">GPIO14</text>
<text x="252" y="85.7">GPIO13</text>
<text x="261.1" y="89.8">18</text>
<text x="261.1" y="87.2">17</text>
<text x="261.1" y="84.7">16</text>
<text x="111.8" y="93.5">2</text>
<text x="114.2" y="94.8">1</text>
<text x="114.2" y="92.2">2</text>
<text x="188.7" y="92.2">2</text>
<text x="204" y="93.3">XOUT</text>
<text x="252" y="95.8">GPIO17</text>
<text x="252" y="93.3">GPIO16</text>
<text x="252" y="90.8">GPIO15</text>
<text x="261.1" y="94.9">28</text>
<text x="261.1" y="92.3">27</text>
<text x="111.8" y="96">1</text>
<text x="252" y="100.9">GPIO19</text>
<text x="252" y="98.4">GPIO18</text>
<text x="261.1" y="99.9">30</text>
<text x="261.1" y="97.4">29</text>
<text x="200.7" y="105">26</text>
<text x="204" y="106">RUN</text>
<text x="252" y="106">GPIO21</text>
<text x="252" y="103.5">GPIO20</text>
<text x="261.1" y="107.6">34</text>
<text x="261.1" y="105">32</text>
<text x="261.1" y="102.5">31</text>
<text x="252" y="113.6">GPIO24</text>
<text x="252" y="111.1">GPIO23</text>
<text x="252" y="108.5">GPIO22</text>
<text x="261.1" y="112.6">36</text>
<text x="261.1" y="110.1">35</text>
<text x="200.7" y="119">25</text>
<text x="200.7" y="116.5">24</text>
<text x="204" y="120">SWD</text>
<text x="204" y="117.4">SWCLK</text>
<text x="252" y="116.2">GPIO25</text>
<text x="261.1" y="115.2">37</text>
<text x="149.4" y="122.7" transform="rotate(-90 149.4 122.7)">2</text>
<text x="164.6" y="122.7" transform="rotate(-90 164.6 122.7)">2</text>
<text x="244.6" y="123.8">GPIO27_ADC1</text>
<text x="244.6" y="121.2">GPIO26_ADC0</text>
<text x="261.1" y="125.3">40</text>
<text x="261.1" y="122.8">39</text>
<text x="261.1" y="120.3">38</text>
<text x="112.5" y="127.9" transform="rotate(-90 112.5 127.9)">4</text>
<text x="244.6" y="128.9">GPIO29_ADC3</text>
<text x="244.6" y="126.3">GPIO28_ADC2</text>
<text x="261.1" y="127.9">41</text>
<text x="50.1" y="136.7">B1</text>
<text x="54" y="137.9">GND</text>
<text x="60" y="133.6" transform="rotate(-90 60 133.6)">3</text>
<text x="61" y="137.3" transform="rotate(-90 61 137.3)">SH</text>
<text x="62.5" y="133.6" transform="rotate(-90 62.5 133.6)">2</text>
<text x="63.5" y="137.3" transform="rotate(-90 63.5 137.3)">SH</text>
<text x="64.8" y="137.9">GND</text>
<text x="71" y="136.7">A12</text>
<text x="113.8" y="133.4" transform="rotate(-90 113.8 133.4)">TAB</text>
<text x="149.4" y="132.1" transform="rotate(-90 149.4 132.1)">1</text>
<text x="164.6" y="132.1" transform="rotate(-90 164.6 132.1)">1</text>
<text x="219" y="135.7" transform="rotate(-90 219 135.7)">19</text>
<text x="219.9" y="132.4" transform="rotate(-90 219.9 132.4)">TESTEN</text>
<text x="231.7" y="135.7" transform="rotate(-90 231.7 135.7)">57</text>
<text x="232.6" y="132.4" transform="rotate(-90 232.6 132.4)">GND</text>
<text x="50.1" y="139.2">B4</text>
<text x="50.1" y="141.8">B5</text>
<text x="54" y="140.5">VBUS</text>
<text x="54" y="143">CC2</text>
<text x="63.6" y="140.5">VBUS</text>
<text x="63.9" y="143">SBU1</text>
<text x="71" y="141.8">A8</text>
<text x="71" y="139.2">A9</text>
<text x="50.1" y="144.3">B6</text>
<text x="50.1" y="146.8">B7</text>
<text x="50.1" y="149.4">B8</text>
<text x="54" y="145.6">DP2</text>
<text x="54" y="148.1">DN2</text>
<text x="65.3" y="145.6">DN1</text>
<text x="65.4" y="148.1">DP1</text>
<text x="71" y="149.4">A5</text>
<text x="71" y="146.8">A6</text>
<text x="71" y="144.3">A7</text>
<text x="111.3" y="149.9" transform="rotate(-90 111.3 149.9)">ADJ(GND)</text>
<text x="113.8" y="149.9" transform="rotate(-90 113.8 149.9)">VOUT(TAB)</text>
<text x="116.4" y="149.9" transform="rotate(-90 116.4 149.9)">VIN</text>
<text x="48.9" y="154.5">B12</text>
<text x="50.1" y="151.9">B9</text>
<text x="54" y="150.6">SBU2</text>
<text x="54" y="153.2">VBUS</text>
<text x="54" y="155.7">GND</text>
<text x="63.6" y="153.2">VBUS</text>
<text x="64.8" y="155.7">GND</text>
<text x="65.3" y="150.6">CC1</text>
<text x="71" y="154.5">A1</text>
<text x="71" y="151.9">A4</text>
<text x="110" y="152.3" transform="rotate(-90 110 152.3)">1</text>
<text x="112.5" y="152.3" transform="rotate(-90 112.5 152.3)">2</text>
<text x="115.1" y="152.3" transform="rotate(-90 115.1 152.3)">3</text>
<text x="60" y="160.3" transform="rotate(-90 60 160.3)">0</text>
<text x="61" y="158.5" transform="rotate(-90 61 158.5)">SH</text>
<text x="62.5" y="160.3" transform="rotate(-90 62.5 160.3)">1</text>
<text x="63.5" y="158.5" transform="rotate(-90 63.5 158.5)">SH</text>
<text x="44.1" y="184.9">1</text>
<text x="58.3" y="184.9">4</text>
<text x="44.1" y="187.5">2</text>
<text x="46.4" y="188.7">AC</text>
<text x="46.4" y="186.2">AC</text>
<text x="52.5" y="186.2">+VO</text>
<text x="53.1" y="188.7">-VO</text>
<text x="58.3" y="187.5">3</text>
</g>
<g font-size="1.6" fill="#000080">
<text x="274.1" y="49">H1</text>
<text x="169.9" y="87.1">C16</text>
<text x="195.3" y="88.3">C15</text>
<text x="58.2" y="90.9">R5</text>
<text x="182.9" y="142.7">LED1</text>
</g>
</svg>
